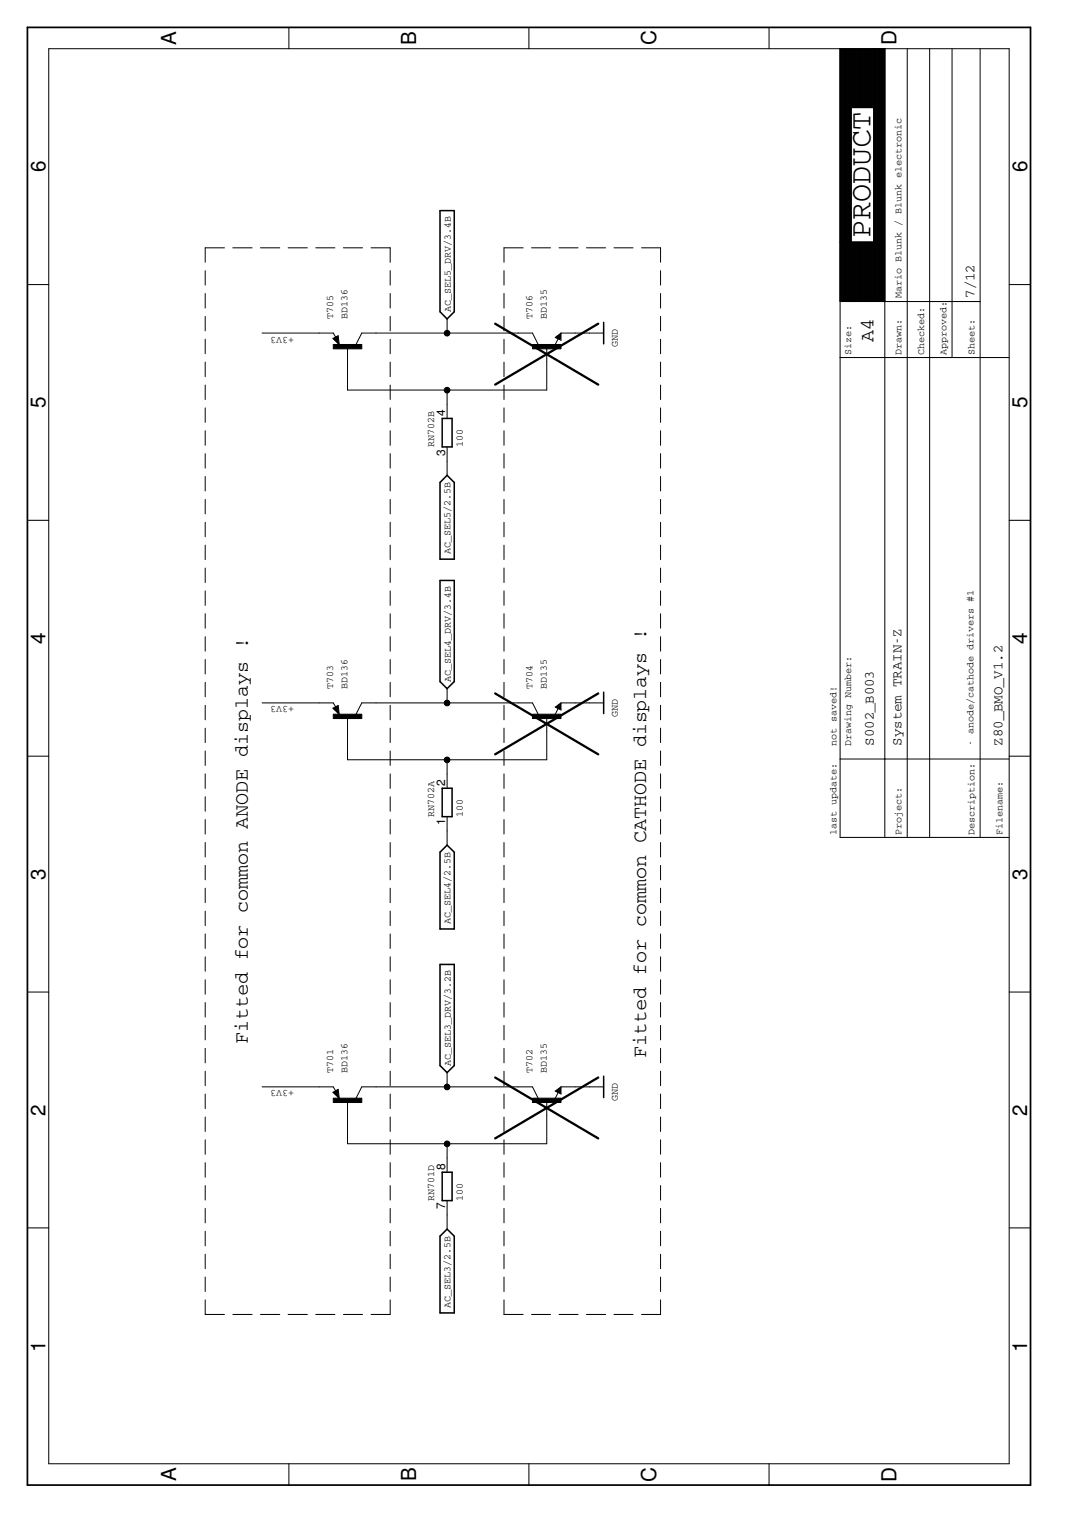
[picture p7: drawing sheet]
<svg xmlns="http://www.w3.org/2000/svg" width="210mm" height="297mm" viewBox="0 0 210 297" stroke-linecap="round" stroke-linejoin="round" font-family="sans-serif">
<g fill="none" stroke="#000" stroke-width=".19">
<path d="M9.5 9.5h186.8v275.4h-186.8zM56.2 5.3v4.2M102.9 5.3v4.2M149.6 5.3v4.2M163.4 9.5v153.5h32.9M163.4 9.5h6.5M163.5 9.5v49.1M163.6 9.5v49.1M163.7 9.5v49.1M163.8 9.5v49.1M163.9 9.5v49.1M164 9.5v49.1"/>
<path d="M164.1 9.5v49.1M164.2 9.5v49.1M164.3 9.5v49.1M164.4 9.5v49.1M164.5 9.5v49.1M164.6 9.5v49.1M164.7 9.5v49.1M164.8 9.5v49.1M164.9 9.5v49.1M165 9.5v49.1M165.1 9.5v49.1M165.2 9.5v49.1"/>
<path d="M165.3 9.5v49.1M165.4 9.5v49.1M165.5 9.5v49.1M165.6 9.5v49.1M165.7 9.5v11.5M165.8 9.5v11.5M165.9 9.5v11.5M166 9.5v11.5M166.1 9.5v11.5M166.2 9.5v11.5M166.3 9.5v11.5M166.4 9.5v11.5"/>
<path d="M166.5 9.5v11.5M166.6 9.5v11.5M166.7 9.5v11.5M166.8 9.5v11.5M166.9 9.5v11.5M167 9.5v11.5M167.1 9.5v11.5M167.2 9.5v11.5M167.3 9.5v11.5M167.4 9.5v11.5M167.5 9.5v11.5M167.6 9.5v11.5"/>
<path d="M167.7 9.5v11.5M167.8 9.5v11.5M167.9 9.5v11.5M168 9.5v11.5M168.1 9.5v11.5M168.2 9.5v11.5M168.3 9.5v11.5M168.4 9.5v11.5M168.5 9.5v11.5M168.6 9.5v11.5M168.7 9.5v11.5M168.8 9.5v11.5"/>
<path d="M168.9 9.5v11.5M169 9.5v11.5M169.1 9.5v11.5M169.2 9.5v11.5M169.3 9.5v11.5M169.4 9.5v11.5M169.5 9.5v11.5M169.6 9.5v11.5M169.7 9.5v11.5M169.8 9.5v11.5M169.9 9.5v49.2M169.9 9.5h2.2v153.5"/>
<path d="M170 9.5v49.2M170.1 9.5v49.2M170.2 9.5v49.2M170.3 9.5v49.2M170.4 9.5v49.2M170.5 9.5v49.2M170.6 9.5v49.2M170.7 9.5v49.2M170.8 9.5v49.2M170.9 9.5v49.2M171 9.5v49.2M171.1 9.5v49.2"/>
<path d="M171.2 9.5v49.2M171.3 9.5v49.2M171.4 9.5v49.2M171.5 9.5v49.2M171.6 9.5v49.2M171.7 9.5v49.2M171.8 9.5v49.2M171.9 9.5v49.2M172 9.5v49.2M176.5 9.5v153.5M180.8 9.5v153.5M185.2 9.5v60.1"/>
<path d="M190.7 9.5v153.5M169.9 21h-4.3v26.1M5.3 55.4h4.2M39.9 52.7v2.8M39.9 57.1v2.9M43.7 48.2h-3.8v2.9M45.3 48.2h3.7M50.7 48.2h3.7M56 48.2h3.8M61.4 48.2h3.8M66.8 48.2h3.7M72.2 48.2h3.7v2.9"/>
<path d="M75.9 52.7v2.8M75.9 57.1v2.9M98 52.7v2.8M98 57.1v2.9M101.8 48.2h-3.8v2.9M103.4 48.2h3.7M108.8 48.2h3.7M114.1 48.2h3.7M119.4 48.2h3.7M124.8 48.2h3.7v2.9M128.5 52.7v2.8M128.5 57.1v2.9"/>
<path d="M163.4 58.7h27.3M163.4 58.6l8.7 .1M163.4 47.1h6.5M165.7 47.1v11.5M165.8 47.1v11.5M165.9 47.1v11.5M166 47.1v11.5M166.1 47.1v11.5M166.2 47.1v11.5M166.3 47.1v11.5M166.4 47.1v11.5M166.5 47.1v11.5"/>
<path d="M166.6 47.1v11.5M166.7 47.1v11.5M166.8 47.1v11.5M166.9 47.1v11.5M167 47.1v11.5M167.1 47.1v11.5M167.2 47.1v11.5M167.3 47.1v11.5M167.4 47.1v11.5M167.5 47.1v11.5M167.6 47.1v11.5M167.7 47.1v11.5"/>
<path d="M167.8 47.1v11.5M167.9 47.1v11.5M168 47.1v11.5M168.1 47.1v11.5M168.2 47.1v11.5M168.3 47.1v11.5M168.4 47.1v11.5M168.5 47.1v11.5M168.6 47.1v11.6M168.7 47.1v11.6M168.8 47.1v11.6M168.9 47.1v11.6"/>
<path d="M169 47.1v11.6M169.1 47.1v11.6M169.2 47.1v11.6M169.3 47.1v11.6M169.4 47.1v11.6M169.5 47.1v11.6M169.6 47.1v11.6M169.7 47.1v11.6M169.8 47.1v11.6M196.3 55.4h4.2M39.9 61.6v2.8M39.9 66v2.9"/>
<path d="M39.9 70.5v2.8M39.9 75v2.8M39.9 79.4v2.8M51 64.8h13.8l.5 .8M64.8 65.9l1-.6 .2 1.8zM67.6 67.6v8.3h38.8v-8.3M69.3 67.1l1.1-2.3h33.2l1.1 2.3M75.9 61.6v2.8M75.9 66v2.9M75.9 70.5v2.8M75.9 75v2.8M75.9 79.4v2.8"/>
<path d="M87 62.1v2.7M87 75.9v5.5M98 61.6v2.8M98 66v2.9M98 70.5v2.8M98 75v2.8M98 79.4v2.8M108 65.7l1.1-.9v1.4zM108.6 65.9l-.7 1.4M109.1 64.8h8.3M128.5 61.6v2.8M128.5 66v2.9"/>
<path d="M128.5 70.5v2.8M128.5 75v2.8M128.5 79.4v2.8M163.4 69.6h32.9M39.9 83.8v2.9M39.9 88.3v2.8M39.9 92.8v2.8M39.9 97.2v2.8M75.9 83.8v2.9M75.9 88.3v2.8M75.9 92.8v2.8M75.9 97.2v2.8"/>
<path d="M87 87v5.5M98 83.8v2.9M98 88.3v2.8M98 92.8v2.8M98 97.2v2.8M128.5 83.8v2.9M128.5 88.3v2.8M128.5 92.8v2.8M128.5 97.2v2.8M5.3 101.3h4.2M39.9 101.7v2.8M39.9 106.1v2.8"/>
<path d="M39.9 110.6v2.8M39.9 115v2.8M39.9 119.5v2.8M75.9 101.7v2.8M75.9 106.1v2.8M75.9 110.6v2.8M75.9 115v2.8M75.9 119.5v2.8M98 101.7v2.8M98 106.1v2.8M98 110.6v2.8M98 115v2.8"/>
<path d="M98 119.5v2.8M128.5 101.7v2.8M128.5 106.1v2.8M128.5 110.6v2.8M128.5 115v2.8M128.5 119.5v2.8M196.3 101.3h4.2M39.9 123.9v2.8M39.9 128.4v2.8M39.9 132.8v2.8M39.9 137.3v2.8M51 136.8h13.8l.5 .8"/>
<path d="M64.8 137.9l1-.6 .2 1.7zM67.6 139.6v8.3h38.8v-8.3M69.3 139l1.1-2.2h33.2l1.1 2.2M75.9 123.9v2.8M75.9 128.4v2.8M75.9 132.8v2.8M75.9 137.3v2.8M87 134v2.8M98 123.9v2.8M98 128.4v2.8M98 132.8v2.8M98 137.3v2.8"/>
<path d="M108 137.6l1.1-.8v1.4zM108.6 137.9l-.7 1.4M109.1 136.8h8.3M128.5 123.9v2.8M128.5 128.4v2.8M128.5 132.8v2.8M128.5 137.3v2.8M5.3 147.2h4.2M39.9 141.7v2.8M39.9 146.2v2.8M39.9 150.6v2.9M39.9 155.1v2.8"/>
<path d="M39.9 159.5v2.8M75.9 141.7v2.8M75.9 146.2v2.8M75.9 150.6v2.9M75.9 155.1v2.8M75.9 159.5v2.8M87 147.9v5.5M87 159v5.5M98 141.7v2.8M98 146.2v2.8M98 150.6v2.9M98 155.1v2.8"/>
<path d="M98 159.5v2.8M128.5 141.7v2.8M128.5 146.2v2.8M128.5 150.6v2.9M128.5 155.1v2.8M128.5 159.5v2.8M163.4 147.7h32.9M196.3 147.2h4.2M39.9 164v2.8M39.9 168.4v2.9M39.9 172.9v2.8M39.9 177.4v2.8"/>
<path d="M75.9 164v2.8M75.9 168.4v2.9M75.9 172.9v2.8M75.9 177.4v2.8M98 164v2.8M98 168.4v2.9M98 172.9v2.8M98 177.4v2.8M128.5 164v2.8M128.5 168.4v2.9M128.5 172.9v2.8M128.5 177.4v2.8"/>
<path d="M5.3 193.1h4.2M39.9 181.8v2.8M39.9 186.2v2.9M39.9 190.7v2.8M39.9 195.2v2.8M39.9 199.6v2.8M75.9 181.8v2.8M75.9 186.2v2.9M75.9 190.7v2.8M75.9 195.2v2.8M75.9 199.6v2.8M98 181.8v2.8"/>
<path d="M98 186.2v2.9M98 190.7v2.8M98 195.2v2.8M98 199.6v2.8M128.5 181.8v2.8M128.5 186.2v2.9M128.5 190.7v2.8M128.5 195.2v2.8M128.5 199.6v2.8M196.3 193.1h4.2M39.9 204.1v2.8M39.9 208.5v2.8"/>
<path d="M39.9 213v2.8M39.9 217.4v2.8M51 211.6h13.8l.5 .8M64.8 212.6l1-.6 .2 1.8zM67.6 214.3v8.3h38.8v-8.3M69.3 213.8l1.1-2.2h33.2l1.1 2.2M75.9 204.1v2.8M75.9 208.5v2.8M75.9 213v2.8M75.9 217.4v2.8M87 208.8v2.8M98 204.1v2.8"/>
<path d="M98 208.5v2.8M98 213v2.8M98 217.4v2.8M108 212.4l1.1-.8v1.3zM108.6 212.7l-.7 1.3M109.1 211.6h8.3M128.5 204.1v2.8M128.5 208.5v2.8M128.5 213v2.8M128.5 217.4v2.8M5.3 239h4.2M39.9 221.9v2.8"/>
<path d="M39.9 226.3v2.9M39.9 230.8v2.8M39.9 235.2v2.8M39.9 239.7v2.8M75.9 221.9v2.8M75.9 226.3v2.9M75.9 230.8v2.8M75.9 235.2v2.8M75.9 239.7v2.8M87 222.6v5.6M87 233.7v5.5M98 221.9v2.8"/>
<path d="M98 226.3v2.9M98 230.8v2.8M98 235.2v2.8M98 239.7v2.8M128.5 221.9v2.8M128.5 226.3v2.9M128.5 230.8v2.8M128.5 235.2v2.8M128.5 239.7v2.8M196.3 239h4.2M39.9 244.1v2.9M39.9 248.6v2.8"/>
<path d="M39.9 253v2.9h3.8M45.3 255.9h3.7M50.7 255.9h3.7M56 255.9h3.8M61.4 255.9h3.8M66.8 255.9h3.7M75.9 244.1v2.9M75.9 248.6v2.8M75.9 253v2.9h-3.7M98 253v2.9h3.8M98 244.1v2.9M98 248.6v2.8"/>
<path d="M103.4 255.9h3.7M108.8 255.9h3.7M114.1 255.9h3.7M119.4 255.9h3.7M128.5 253v2.9h-3.7M128.5 244.1v2.9M128.5 248.6v2.8M56.2 284.9v4.2M102.9 284.9v4.2M149.6 284.9v4.2"/>
</g>
<g fill="none" stroke="#000" stroke-width=".3">
<path d="M85.6 41h2.8v19.7l-1.4 1.4-1.4-1.4zM65.7 65.5l-.7 .5 .8 .8-.1-1.1-.4 .3 .2 .4v-.4M108.6 65.7l.2-.2v.5l-.5-.3 .7-.6v.9M117.4 62.8v4.1M86 81.4h1.9v5.6h-1.9zM87 92.5l1.4 1.4v14.9h-2.8v-14.9zM85.6 113h2.8v19.7l-1.4 1.3-1.4-1.3zM65.7 137.5l-.7 .4 .8 .8-.1-1.1-.4 .3 .2 .4v-.4M108.6 137.6l.2-.1v.4l-.5-.3 .7-.5v.8M117.4 134.7v4.2M86 153.4h1.9v5.6h-1.9zM85.6 165.9l1.4-1.4 1.4 1.4v14.9h-2.8z"/>
<path d="M85.6 187.7h2.8v19.7l-1.4 1.4-1.4-1.4zM65.7 212.3l-.7 .4 .8 .8-.1-1.1-.4 .3 .2 .4v-.4M108.6 212.4l.2-.1v.4l-.5-.3 .7-.6v.9M117.4 209.5v4.1M86 228.2h1.9v5.5h-1.9zM87 239.2l1.4 1.4v15h-2.8v-15z"/>
</g>
<path d="M64.8 67.1h5.6v.8h-5.6zM103.6 67.1h5.5v.8h-5.5zM64.8 139h5.6v.9h-5.6zM103.6 139h5.5v.9h-5.5zM64.8 213.8h5.6v.8h-5.6zM103.6 213.8h5.5v.8h-5.5z" fill="#000" stroke="#000" stroke-width=".19"/>
<path d="M96.3 63l20.1 11.9M116.4 63l-20.1 11.9M96.3 135l20.1 11.8M116.4 135l-20.1 11.8M96.3 209.7l20.1 11.9M116.4 209.7l-20.1 11.9" fill="none" stroke="#000" stroke-width=".44"/>
<path d="M5.3 5.3h195.2v283.8h-195.2z" fill="none" stroke="#000" stroke-width=".34"/>
<g fill="#000" stroke="#000" stroke-width=".19">
<circle cx="87" cy="64.9" r=".55"/>
<circle cx="87" cy="75.9" r=".55"/>
<circle cx="87" cy="136.8" r=".55"/>
<circle cx="87" cy="147.9" r=".55"/>
<circle cx="87" cy="211.6" r=".55"/>
<circle cx="87" cy="222.7" r=".55"/>
</g>
<text font-size="5.9" x="169.4" y="46.4" transform="rotate(-90 169.4 46.4)">PRODUCT</text>
<g font-size="4">
<text x="34.3" y="8.7" transform="rotate(-90 34.3 8.7)">A</text>
<text x="81" y="8.7" transform="rotate(-90 81 8.7)">B</text>
<text x="127.7" y="8.8" transform="rotate(-90 127.7 8.8)">C</text>
<text x="174.4" y="8.8" transform="rotate(-90 174.4 8.8)">D</text>
<text x="8.8" y="33.6" transform="rotate(-90 8.8 33.6)">6</text>
<text x="199.8" y="33.6" transform="rotate(-90 199.8 33.6)">6</text>
<text x="8.8" y="79.5" transform="rotate(-90 8.8 79.5)">5</text>
<text x="199.8" y="79.5" transform="rotate(-90 199.8 79.5)">5</text>
<text x="8.8" y="125.4" transform="rotate(-90 8.8 125.4)">4</text>
<text x="199.8" y="125.4" transform="rotate(-90 199.8 125.4)">4</text>
<text x="8.8" y="171.3" transform="rotate(-90 8.8 171.3)">3</text>
<text x="199.8" y="171.3" transform="rotate(-90 199.8 171.3)">3</text>
<text x="8.8" y="217.2" transform="rotate(-90 8.8 217.2)">2</text>
<text x="199.8" y="217.2" transform="rotate(-90 199.8 217.2)">2</text>
<text x="8.8" y="263.1" transform="rotate(-90 8.8 263.1)">1</text>
<text x="199.8" y="263.1" transform="rotate(-90 199.8 263.1)">1</text>
<text x="34.3" y="288.3" transform="rotate(-90 34.3 288.3)">A</text>
<text x="81" y="288.3" transform="rotate(-90 81 288.3)">B</text>
<text x="127.7" y="288.4" transform="rotate(-90 127.7 288.4)">C</text>
<text x="174.4" y="288.4" transform="rotate(-90 174.4 288.4)">D</text>
</g>
<g font-size="3.9">
<text x="170" y="66.5" transform="rotate(-90 170 66.5)">A4</text>
<text x="48.2" y="203.3" transform="rotate(-90 48.2 203.3)">Fitted for com on ANODE displays !</text>
<text x="125.7" y="206" transform="rotate(-90 125.7 206)">Fitted for com on CATHODE displays !</text>
</g>
<g font-size="2.7">
<text x="189.6" y="58" transform="rotate(-90 189.6 58)">7/12</text>
<text x="170" y="145.1" transform="rotate(-90 170 145.1)">S002_B003</text>
<text x="175.4" y="145.1" transform="rotate(-90 175.4 145.1)">System TRAIN-Z</text>
<text x="195" y="145.1" transform="rotate(-90 195 145.1)">Z80_BMO_V1.2</text>
</g>
<g font-size="2.3">
<text x="86.6" y="81.1" transform="rotate(-90 86.6 81.1)">4</text>
<text x="86.6" y="88.7" transform="rotate(-90 86.6 88.7)">3</text>
<text x="86.6" y="153" transform="rotate(-90 86.6 153)">2</text>
<text x="86.6" y="160.6" transform="rotate(-90 86.6 160.6)">1</text>
<text x="86.6" y="227.8" transform="rotate(-90 86.6 227.8)">8</text>
<text x="86.6" y="235.4" transform="rotate(-90 86.6 235.4)">7</text>
</g>
<g font-size="1.9">
<text x="175.4" y="58" transform="rotate(-90 175.4 58)">Mario Blunk / Blunk electronic</text>
<text x="57.2" y="65.5" transform="rotate(-180 57.2 65.5)">+3V3</text>
<text x="64.8" y="62.1" transform="rotate(-90 64.8 62.1)">T705</text>
<text x="67.6" y="62.1" transform="rotate(-90 67.6 62.1)">BD136</text>
<text x="87.7" y="60.7" transform="rotate(-90 87.7 60.7)">AC_SEL5_DRV/3.4B</text>
<text x="103.6" y="62.1" transform="rotate(-90 103.6 62.1)">T706</text>
<text x="106.4" y="62.1" transform="rotate(-90 106.4 62.1)">BD135</text>
<text x="120.2" y="67.6" transform="rotate(-90 120.2 67.6)">GND</text>
<text x="165.6" y="69.1" transform="rotate(-90 165.6 69.1)">Size:</text>
<text x="175.4" y="69.1" transform="rotate(-90 175.4 69.1)">Drawn:</text>
<text x="179.8" y="69.1" transform="rotate(-90 179.8 69.1)">Checked:</text>
<text x="184.1" y="69.1" transform="rotate(-90 184.1 69.1)">Approved:</text>
<text x="189.6" y="69.1" transform="rotate(-90 189.6 69.1)">Sheet:</text>
<text x="84.5" y="87" transform="rotate(-90 84.5 87)">RN702B</text>
<text x="90" y="87" transform="rotate(-90 90 87)">100</text>
<text x="87.7" y="107.9" transform="rotate(-90 87.7 107.9)">AC_SEL5/2.5B</text>
<text x="57.2" y="137.5" transform="rotate(-180 57.2 137.5)">+3V3</text>
<text x="64.8" y="134.1" transform="rotate(-90 64.8 134.1)">T703</text>
<text x="67.6" y="134.1" transform="rotate(-90 67.6 134.1)">BD136</text>
<text x="87.7" y="132.7" transform="rotate(-90 87.7 132.7)">AC_SEL4_DRV/3.4B</text>
<text x="103.6" y="134.1" transform="rotate(-90 103.6 134.1)">T704</text>
<text x="106.4" y="134.1" transform="rotate(-90 106.4 134.1)">BD135</text>
<text x="120.2" y="139.6" transform="rotate(-90 120.2 139.6)">GND</text>
<text x="162.7" y="145.1" transform="rotate(-90 162.7 145.1)">not saved!</text>
<text x="165.6" y="145.1" transform="rotate(-90 165.6 145.1)">Drawing Number:</text>
<text x="189.4" y="145.1" transform="rotate(-90 189.4 145.1)">- anode/cathode drivers #1</text>
<text x="84.5" y="159" transform="rotate(-90 84.5 159)">RN702A</text>
<text x="90" y="159" transform="rotate(-90 90 159)">100</text>
<text x="162.7" y="162.5" transform="rotate(-90 162.7 162.5)">last update:</text>
<text x="175.4" y="162.5" transform="rotate(-90 175.4 162.5)">Project:</text>
<text x="189.6" y="162.5" transform="rotate(-90 189.6 162.5)">Description:</text>
<text x="195" y="162.5" transform="rotate(-90 195 162.5)">Filename:</text>
<text x="87.7" y="179.9" transform="rotate(-90 87.7 179.9)">AC_SEL4/2.5B</text>
<text x="64.8" y="208.8" transform="rotate(-90 64.8 208.8)">T701</text>
<text x="67.6" y="208.8" transform="rotate(-90 67.6 208.8)">BD136</text>
<text x="87.7" y="207.4" transform="rotate(-90 87.7 207.4)">AC_SEL3_DRV/3.2B</text>
<text x="103.6" y="208.8" transform="rotate(-90 103.6 208.8)">T702</text>
<text x="106.4" y="208.8" transform="rotate(-90 106.4 208.8)">BD135</text>
<text x="57.2" y="212.3" transform="rotate(-180 57.2 212.3)">+3V3</text>
<text x="120.2" y="214.3" transform="rotate(-90 120.2 214.3)">GND</text>
<text x="84.5" y="233.7" transform="rotate(-90 84.5 233.7)">RN701D</text>
<text x="90" y="233.7" transform="rotate(-90 90 233.7)">100</text>
<text x="87.7" y="254.6" transform="rotate(-90 87.7 254.6)">AC_SEL3/2.5B</text>
</g>
</svg>
